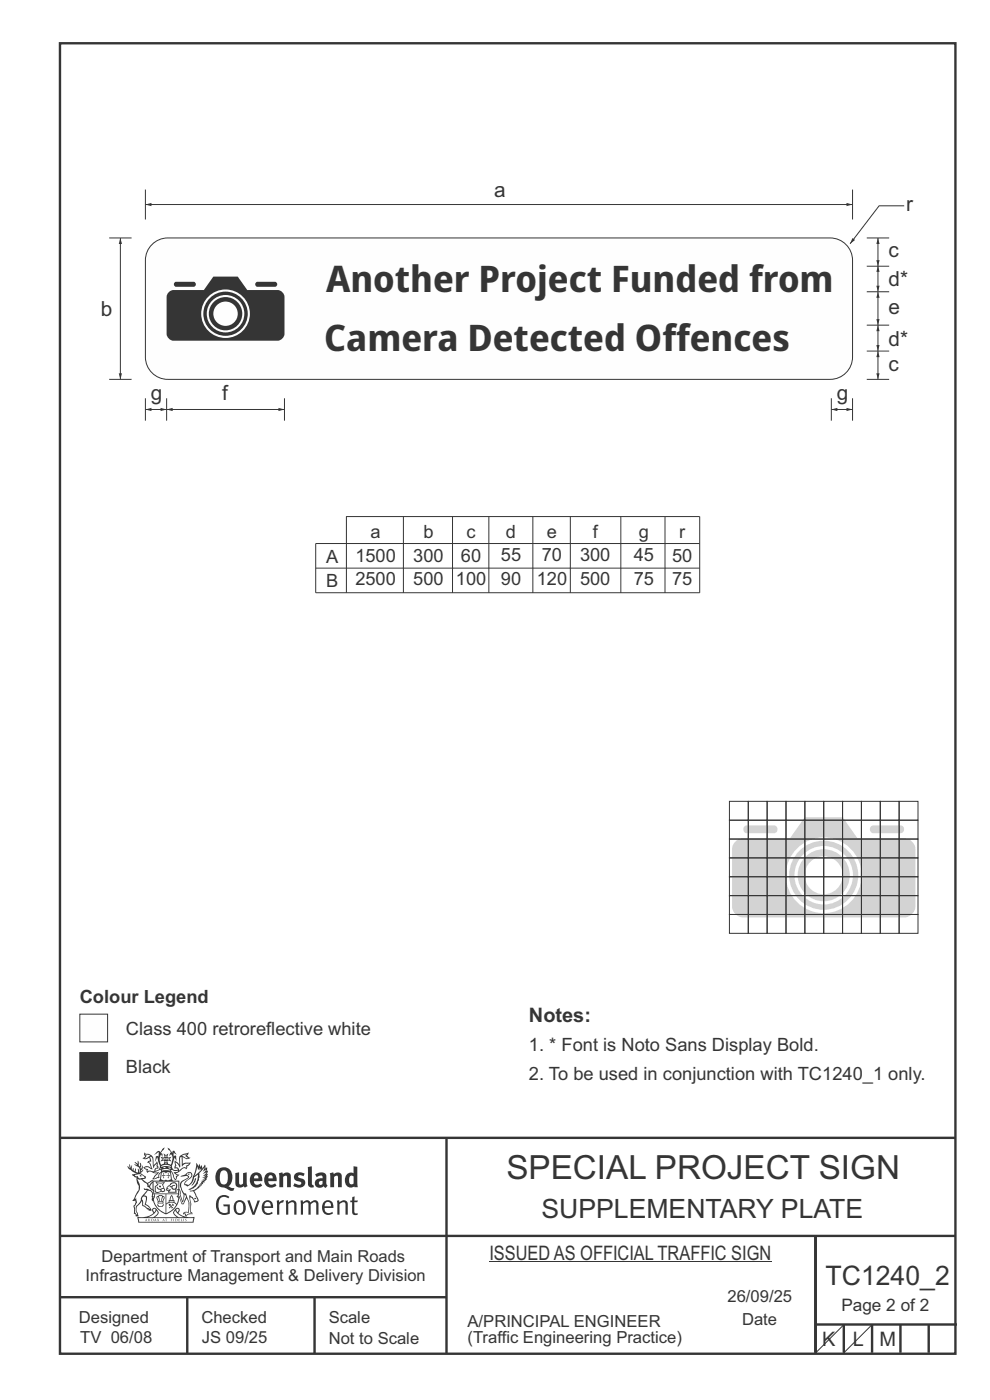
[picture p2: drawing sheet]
<svg xmlns="http://www.w3.org/2000/svg" width="210mm" height="297mm" viewBox="0 0 210 297" stroke-linecap="round" stroke-linejoin="round" font-family="sans-serif">
<path d="M184.7 175.3l.5-.2h5.9a.84 .84 0 0 1 .7 .8 .84 .84 0 0 1-.7 .9h-5.9a.85 .85 0 0 1-.5-1.5zM157.9 175.3l.5-.2h5.8a.84 .84 0 0 1 .7 .8 .84 .84 0 0 1-.7 .9h-5.8a.85 .85 0 0 1-.5-1.5zM156 178.5l-.6 1-.1 .5v12.4a2.47 2.47 0 0 0 2.2 2.2h34.5a2.47 2.47 0 0 0 2.2-2.2v-12.4a2.46 2.46 0 0 0-2.2-2.2h-10.1l-3.1-4.4h-8.1l-3.1 4.4h-10.1l-.5 .1zM166.7 185.7a8.1 8.1 0 0 1 16.1 0 8.1 8.1 0 0 1-16.1 0zM167.4 185.7a7.3 7.3 0 0 1 14.7 0 7.3 7.3 0 0 1-14.7 0zM168.5 185.7a6.2 6.2 0 0 1 12.4 0 6.2 6.2 0 0 1-12.4 0zM169.2 185.7a5.5 5.5 0 0 1 11 0 5.5 5.5 0 0 1-11 0zM170.7 185.7a4.1 4.1 0 0 1 8.1 0 4.1 4.1 0 0 1-8.1 0z" fill-rule="evenodd" fill="#d2d3d5"/>
<g fill="none" stroke="#373435" stroke-width=".21">
<path d="M154.7 170h4v4h-4zM154.7 174h4v4h-4zM154.7 178h4v4h-4zM158.7 170h4v4h-4zM158.7 174h4v4h-4zM158.7 178h4v4h-4zM162.7 170h4v4h-4zM162.7 174h4v4h-4zM162.7 178h4v4h-4zM166.7 170h4v4h-4zM166.7 174h4v4h-4zM166.7 178h4v4h-4z"/>
<path d="M170.7 170h4v4h-4zM170.7 174h4v4h-4zM170.7 178h4v4h-4zM174.7 170h4v4h-4zM174.7 174h4v4h-4zM174.7 178h4v4h-4zM178.7 170h4v4h-4zM178.7 174h4v4h-4zM178.7 178h4v4h-4zM182.7 170h4v4h-4zM182.7 174h4v4h-4zM182.7 178h4v4h-4z"/>
<path d="M186.7 170h4v4h-4zM186.7 174h4v4h-4zM186.7 178h4v4h-4zM190.7 170h4v4h-4zM190.7 174h4v4h-4zM190.7 178h4v4h-4zM154.7 182h4v4h-4zM154.7 186h4v4h-4zM154.7 190h4v4h-4zM154.7 194h4v4h-4zM158.7 182h4v4h-4zM158.7 186h4v4h-4z"/>
<path d="M158.7 190h4v4h-4zM158.7 194h4v4h-4zM162.7 182h4v4h-4zM162.7 186h4v4h-4zM162.7 190h4v4h-4zM162.7 194h4v4h-4zM166.7 182h4v4h-4zM166.7 186h4v4h-4zM166.7 190h4v4h-4zM166.7 194h4v4h-4zM170.7 182h4v4h-4zM170.7 186h4v4h-4z"/>
<path d="M170.7 190h4v4h-4zM170.7 194h4v4h-4zM174.7 182h4v4h-4zM174.7 186h4v4h-4zM174.7 190h4v4h-4zM174.7 194h4v4h-4zM178.7 182h4v4h-4zM178.7 186h4v4h-4zM178.7 190h4v4h-4zM178.7 194h4v4h-4zM182.7 182h4v4h-4zM182.7 186h4v4h-4z"/>
<path d="M182.7 190h4v4h-4zM182.7 194h4v4h-4zM186.7 182h4v4h-4zM186.7 186h4v4h-4zM186.7 190h4v4h-4zM186.7 194h4v4h-4zM190.7 182h4v4h-4zM190.7 186h4v4h-4zM190.7 190h4v4h-4zM190.7 194h4v4h-4z"/>
</g>
<g fill="none" stroke="#373435" stroke-width=".51">
<path d="M12.7 9.2h190v278h-190zM12.7 241.4h190M94.7 241.4v45.8M12.7 275.2h82M12.7 262.2h190.1M39.7 275.2v12M66.7 275.2v12M173 262.1v24.9M173 281h30M179 281v6M185 281v6M191 281v6"/>
<path d="M197 281v6"/>
</g>
<g fill="#373435">
<path d="M47 248.4a2.55 2.55 0 0 0 0 2.7l.3 .2a.81 .81 0 0 0 1-1v-.5a1.04 1.04 0 0 0-1.1-1.5zM46.3 248.1a1.82 1.82 0 0 1 2.1-.2 1.82 1.82 0 0 1 .9 1.8 2.29 2.29 0 0 1-.8 2l.7 .3h.5l-.2 .6a2.87 2.87 0 0 1-2-.7 2.12 2.12 0 0 1-1.7-3.1z" fill-rule="evenodd"/>
<path d="M49.9 248.9l.8-.2v2a.46 .46 0 0 0 .3 .6 .46 .46 0 0 0 .6-.3v-2.1l.7-.2v2.4l.2 .5-.5 .3-.3-.3a1.02 1.02 0 0 1-1.2 .3 1.02 1.02 0 0 1-.6-1.1z" fill-rule="evenodd"/>
<path d="M54 249.5l-.1 .5h.9a.49 .49 0 0 0-.2-.6 .49 .49 0 0 0-.6 .1zM53.4 249.1a1.34 1.34 0 0 1 1.6-.2 1.34 1.34 0 0 1 .6 1.5v.2h-1.7a.77 .77 0 0 0 .5 .8 .77 .77 0 0 0 .9-.4l.3 .5a1.59 1.59 0 0 1-2 .2 1.59 1.59 0 0 1-.5-2.1z" fill-rule="evenodd"/>
<path d="M57 249.5l-.1 .5h1a.49 .49 0 0 0-.2-.6 .49 .49 0 0 0-.7 .1zM56.4 249.1a1.34 1.34 0 0 1 1.6-.2 1.34 1.34 0 0 1 .7 1.5v.2h-1.8a.77 .77 0 0 0 .5 .8 .77 .77 0 0 0 .9-.4l.4 .5a1.59 1.59 0 0 1-2.1 .2 1.59 1.59 0 0 1-.5-2.1z" fill-rule="evenodd"/>
<path d="M59.2 248.9l.7-.2 .1 .4a.95 .95 0 0 1 1-.3 .95 .95 0 0 1 .7 .8v2.3h-.8v-2.3a.46 .46 0 0 0-.8 .1v2.2h-.8z" fill-rule="evenodd"/>
<path d="M62.6 249.1a1.75 1.75 0 0 1 2-.1l-.2 .5-.6-.2a.43 .43 0 0 0-.6 .3l.4 .3a1.04 1.04 0 0 1 1.2 1.1 1.04 1.04 0 0 1-1.4 1l-1.2-.4 .3-.6 1 .4 .4-.4a.88 .88 0 0 0-1-.5l-.4-.2-.1-.4z" fill-rule="evenodd"/>
<path d="M65.3 247.6l.8-.2 .1 3.8 .3 .2 .1 .4a.88 .88 0 0 1-1 0 .88 .88 0 0 1-.3-1z" fill-rule="evenodd"/>
<path d="M67.8 250.6a.43 .43 0 0 0-.1 .7 .43 .43 0 0 0 .7-.1v-.7zM66.8 249.1a1.7 1.7 0 0 1 2.4 .1v1.9l.3 .4-.4 .5-.5-.4a1.03 1.03 0 0 1-1.7-.1 1.03 1.03 0 0 1 .8-1.5h.7v-.4a.8 .8 0 0 0-1.2 .1z" fill-rule="evenodd"/>
<path d="M70 248.9l.7-.2 .1 .4a.95 .95 0 0 1 1-.3 .95 .95 0 0 1 .7 .8v2.3h-.8v-2.3a.46 .46 0 0 0-.8 .1v2.2h-.8z" fill-rule="evenodd"/>
<path d="M74.3 249.5a1.48 1.48 0 0 0 0 1.7h.5l.2-.1v-1.5l-.3-.2zM75 247.4l.8 .1 .1 4.4h-.7l-.1-.2a1.26 1.26 0 0 1-1.4 0 1.26 1.26 0 0 1-.5-1.3 1.29 1.29 0 0 1 .4-1.4 1.29 1.29 0 0 1 1.4-.1z" fill-rule="evenodd"/>
<path d="M46.4 253.9a1.72 1.72 0 0 1 2.3 0l-.3 .3a1.24 1.24 0 0 0-1.4-.2 1.24 1.24 0 0 0-.6 1.4 1.49 1.49 0 0 0 1.2 1.9l.7-.1v-1.3h-.8l-.1-.4h1.3v1.9a1.93 1.93 0 0 1-2.2 0 1.93 1.93 0 0 1-.7-2.2l.2-.8z" fill-rule="evenodd"/>
<path d="M50.4 255.1a1.65 1.65 0 0 0 .2 2.2 .99 .99 0 0 0 1-1.4 .78 .78 0 0 0-.4-.8 .78 .78 0 0 0-.8 0zM50 254.9a1.33 1.33 0 0 1 1.6-.1 1.33 1.33 0 0 1 .5 1.4 1.31 1.31 0 0 1-1.3 1.6 1.31 1.31 0 0 1-1.2-1.6v-.6z" fill-rule="evenodd"/>
<path d="M52.5 254.7l.4-.1 .9 2.6 .8-2.5h.5l-1.1 3h-.5z" fill-rule="evenodd"/>
<path d="M56.3 255.2l-.2 .7h1.3a.7 .7 0 0 0-.3-.8 .7 .7 0 0 0-.8 .1zM55.9 255a1.22 1.22 0 0 1 1.5-.2 1.22 1.22 0 0 1 .5 1.5h-1.8a.93 .93 0 0 0 .5 1 .93 .93 0 0 0 1.1-.2l.2 .3a1.43 1.43 0 0 1-1.8 .1 1.43 1.43 0 0 1-.6-1.7z" fill-rule="evenodd"/>
<path d="M58.7 254.7l.4-.1 .1 .5 .4-.4 .6-.1-.2 .5a.66 .66 0 0 0-.8 .7v1.9h-.4z" fill-rule="evenodd"/>
<path d="M60.6 254.7l.4-.1 .1 .5a.94 .94 0 0 1 1-.5 .94 .94 0 0 1 .8 .8v2.3h-.5l-.1-2.5a.81 .81 0 0 0-1.2 .3v2.2h-.4z" fill-rule="evenodd"/>
<path d="M63.7 254.7l.5-.1 .1 .5 .4-.3a.78 .78 0 0 1 1.1 .3 .9 .9 0 0 1 1-.5 .9 .9 0 0 1 .8 .8v2.3h-.5l-.1-2.5a.67 .67 0 0 0-1.1 .3v2.2h-.5v-2.4l-.4-.3-.7 .4v2.3h-.5z" fill-rule="evenodd"/>
<path d="M69 255.2l-.1 .7h1.3a.7 .7 0 0 0-.3-.8 .7 .7 0 0 0-.9 .1zM68.7 255a1.22 1.22 0 0 1 1.5-.2 1.22 1.22 0 0 1 .5 1.5h-1.8a.93 .93 0 0 0 .4 1 .93 .93 0 0 0 1.2-.2l.1 .3a1.44 1.44 0 0 1-1.7 .1 1.44 1.44 0 0 1-.6-1.7z" fill-rule="evenodd"/>
<path d="M71.4 254.7l.5-.1 .1 .5a.94 .94 0 0 1 1-.5 .94 .94 0 0 1 .8 .8v2.3h-.5l-.1-2.5a.81 .81 0 0 0-1.2 .3v2.2h-.4z" fill-rule="evenodd"/>
<path d="M74.7 253.9l.5-.1v.9h.7l-.1 .3h-.6v2.2l.1 .2h.5l.1 .3a.75 .75 0 0 1-1.2-.6v-2.1h-.4v-.3h.4z" fill-rule="evenodd"/>
<path d="M30.8 244.9l1.1 .3-.9 .5h-.4l.6-.5zM31.8 245.4h.2a2.44 2.44 0 0 1 .4 1.9l.1 .5 .7-1-.1 .6 .3 .3a.57 .57 0 0 0-.6 .7l-1-.1-.5 .2 .2-.5-.8-.3 .7-.1 .9 .5 .1-.1-.6-1.3-.2-.2h.5zM30.7 244.4l-.1 .5 .2 .4-.6 .4a1.04 1.04 0 0 0 1.4-.1l.2 .6-.3 .1-.2 .4a.94 .94 0 0 1 .8 1.1l-.2-.1a1.16 1.16 0 0 0-1.5-.1l.3 .4 .4 .2 .1 .5 .2 .1 .1-.2a.94 .94 0 0 1 1.1 .2l.8 .1-1.2 1.2a1.13 1.13 0 0 0 1.2-.2l.4-.1-.1-.4 .5-.8a.83 .83 0 0 0-.6 1.1l-.3-.1-.7 .4 1.1-1.4-.5 .1-.5-.1 1.3-.5-.1-.1-.9 .4v-.3l.2-.2 .3 .1 .1-.3-.2-.4v-.6l-.1-.4-.7 1v-.7a1.42 1.42 0 0 0-1.6-1.8z" fill-rule="evenodd"/>
<path d="M38.5 245.2l.5-.2 .7-.1-.6 .3 .8 .5h-.3zM38.3 245.5l.2-.1 .1 2a1.69 1.69 0 0 1 1.6-.6l-.8 .5 .1 .5a1.1 1.1 0 0 0-1.5 .6l-.1-.5-.2-.2h-.5l.3-.4-.3-.7a1.42 1.42 0 0 1 .8 1.1l.2-.1zM37.1 246.2l.1 1-.2 .3 .1 .4h.5l.1 .2a.96 .96 0 0 1-1.1-.1l-.1 .1a1.06 1.06 0 0 0 1.3 .2v.1a.72 .72 0 0 1-1 .2l.3 .5 .6 .2-.4 .2-.1 .6-.2-.3-.4-1.1-.4-.4 .4 .9a1.54 1.54 0 0 0 .7 1.2l.2-.3a.58 .58 0 0 1 .4-.8l.2-.1h-.3l-.5-.3 .9-.5a.93 .93 0 0 1 1.2-.5v.2l.2-.2 .1-.5a.99 .99 0 0 0 .7-.8l-1.3 .1-.3 .2-.1-1.4 .9 .4 .9-.3h-.4l-.5-.4 .4-.7-.6 .2a1.46 1.46 0 0 0-1.4 2.1v.4l-.2-.4z" fill-rule="evenodd"/>
<path d="M35.6 248.9l.2 .1-.1 .3 .4 .1h-.4v.6l-.1-.6h-.3l.3-.1z" fill-rule="evenodd"/>
<path d="M34.6 248.9l.2 .1v.3l.3 .1h-.3l-.1 .6v-.6h-.4l.4-.1z" fill-rule="evenodd"/>
<path d="M34.3 248.8a.57 .57 0 0 1 .9 .2 .57 .57 0 0 1 .9-.2l.2 1.4h-.2a.57 .57 0 0 1-.9 0 .69 .69 0 0 1-1.1 0zM34.2 248.1l-.3 2.1-.2 .4h3l-.2-.4-.3-2.1h-.2v.2l-.8-.1-.8 .1v-.2z" fill-rule="evenodd"/>
<path d="M34.2 252.4a.3 .3 0 0 0 .6 0 .3 .3 0 0 0-.6 0zM33.3 250.9l.3 .3-.3 .4a.79 .79 0 0 0 0 1.3l.8-.2-.1-.3a.55 .55 0 0 1-.7-.6l.1-.1 .2 .3 .3 .2 .8-.2-.4-.7 .4-.4-.7 .2zM33 250.7l1.1 .2 .9-.2-.4 .6 .4 1.2a.56 .56 0 0 1-.8 .3l-.2 .1a.73 .73 0 0 1-.9 .1 .73 .73 0 0 1-.3-1v-.4l.6-.4z" fill-rule="evenodd"/>
<path d="M35.6 251.8l.7-.4a.58 .58 0 0 1 1-.1 .58 .58 0 0 1-.4 .9l-.3-.3a.43 .43 0 0 1 .6-.4 .57 .57 0 0 0-.8 .2l-.2-.1-.3 .1 .4 .2a.55 .55 0 0 0 .9 .4v.5h-1.3l.3-.4-.1-.1-.6 .1 .2-.3-.2-.1zM35.4 251.8l-.1 .2a.39 .39 0 0 0 .2 .6h.3l-.2 .4h1.9l-.1-.8a.86 .86 0 0 0-.1-1.3 .86 .86 0 0 0-1.3 .4z" fill-rule="evenodd"/>
<path d="M36 254.8h.8v.2h-.8zM36.4 253.8l.2 .8h-.4zM36.4 253.5l-.3 .5-.1 .6h-.2v.4l-.7 .4 .2 .1a1.48 1.48 0 0 1 2.1 .2l.2-.1-.6-.5v-.5h-.2l-.1-.6z" fill-rule="evenodd"/>
<path d="M35.8 255.4l.4 .1 .1 .3 .3-.2-.2-.2a.38 .38 0 0 1 .5 .5l-.2-.2-.3 .2 .3 .2-.3 .3-.1-.4-.4 .4-.1-.2 .4-.3-.1-.1-.2 .1z" fill-rule="evenodd"/>
<path d="M34.5 254h.2v.2l-.2 .6h-.2zM33.6 255.3h.9v.2a.55 .55 0 0 1-.8 .4v-.2l-.2-.1zM33.4 254h.2l.2 .8h-.2zM33.6 255l.8-.1 .1 .2h-.8zM33.8 253.7h.5l-.2 1.1h-.1zM33.3 253.8l-.1 .3 .3 1.1a.48 .48 0 0 0-.1 .6 .48 .48 0 0 0 .5 .2h.5a.49 .49 0 0 0 .2-.8l.3-1.1-.1-.3a1.42 1.42 0 0 0-1.5 0z" fill-rule="evenodd"/>
<path d="M33.7 251.5l.4 .1 .1 .3h-.3z" fill-rule="evenodd"/>
<path d="M41.3 250.1l.3-.2-.2 .8-.6 .8h-.2l.5-.7z" fill-rule="evenodd"/>
<path d="M39.7 249l.3-.2 .5 .2a.88 .88 0 0 1-.6 1.1 1.22 1.22 0 0 0-.8 1.3l.5 .2a.72 .72 0 0 0 .9-.4l.5-.8 .2-.6 .8-.6v.2a2.85 2.85 0 0 1-2 2.9l.1 .1a2.13 2.13 0 0 0 1.9-1.5v-.3a2.01 2.01 0 0 0 .3-1.7l1.1-1.3-.4 1 .7-.5-.7 1 .8-.4-.8 .8 .7-.2-.9 .6 .8-.1-.8 .4h.7l-.8 .3 .3 .2h-.4l.2 .3h-.4l.2 .3h-.4l.1 .2h-.1a2.16 2.16 0 0 1-2 1.1l.1 .2 .4-.1a.76 .76 0 0 1 .7 .8l.5 1.2-.6 .2a1.45 1.45 0 0 0-1.1-1.3l.2 1.8-.1 1.8 .4 .3a1.07 1.07 0 0 0-1.2 .4v-.3l-.5-.2a.87 .87 0 0 1 1.1-.1v-.7a4.4 4.4 0 0 0-.6-3.1l-.1-.3h-.2a2.16 2.16 0 0 1-.7-2.2l.3-.4 1.2-.7a.55 .55 0 0 0-.4-.8zM37.8 252.4a.76 .76 0 0 1 .3 1.1l.6 1.6 .4-1.7 .2 .1a.61 .61 0 0 1-.1 .9l-.3 .8-.2 .1-.7-1.6-.3 .1a1.18 1.18 0 0 0 .1-1.4zM41.8 247.5l.2 .7 .3-.5v.6l.4-.5a1.9 1.9 0 0 1-1.2 1.4l-.3 .3zM38.2 249.6l1.4-.2 .2 .2v.3l-.5 .2a1.26 1.26 0 0 0-.9 1.9l.2 .7a1.84 1.84 0 0 1 .1 2.1l-.4-1.4a.96 .96 0 0 0-.4-1.2l-.4 .2a.78 .78 0 0 1 0 1.3l.1 .3h.4l.4 1.1a.38 .38 0 0 0 .2 .4 .38 .38 0 0 0 .4-.1l.6-1.2a2.94 2.94 0 0 1 .4 2.5l-.1 .4h-.8l-.3 .4v.2l.4-.1 .1 .4 .2 .1a1.02 1.02 0 0 1 1.3-.5v-.4l-.3-.1 .1-1.8-.3-1.3h.1a1.14 1.14 0 0 1 .8 1 .63 .63 0 0 0 .8-.2 .63 .63 0 0 0-.2-.9l-.6-1.2 .9-.6 .2-.4h.3l-.1-.2h.4l-.1-.3h.3l-.1-.3 .5-.1-.2-.2 .6-.4v-.2h-.2l.4-.5h-.3l.3-.5-.4 .1 .4-.5v-.3l-.3 .2 .2-.7-.1-.2-.4 .3v-.8l-.6 .8-.2-.8-.2 .5-.3-.7-.1 .6-.5-.8-.1 1.4-.6 1.8a1.81 1.81 0 0 1-1 1.5l-.6-.2a1.75 1.75 0 0 1 1.1-1.2 .75 .75 0 0 0 .1-1.3 .75 .75 0 0 0-1.2 .4z" fill-rule="evenodd"/>
<path d="M41.2 254.1h.3l.2 .2-.4 .1z" fill-rule="evenodd"/>
<path d="M29.4 258.4h11.6l-.1 .8h-11.4zM31.3 258.2l.5-.1a2.48 2.48 0 0 0 1.4-1.3l.3 .5-.5 .6-.5 .3zM32.5 256.6l.3-.2 .2 .1-.3 .7zM37.2 256.8a2.65 2.65 0 0 0 1.8 1.4h-1.1l-.5-.3-.5-.6zM37.4 256.5l.2-.1 .3 .2-.3 .6zM29.2 258.2l.1 1.2h11.8l.2-1.1-.2-.1a4.1 4.1 0 0 1-3.3-.9l.3-.4-.1-.6a1.06 1.06 0 0 0-1.3 1l.2 .4 .6 .5h-4.7l.3-.1a.84 .84 0 0 0 .6-.8 .84 .84 0 0 0-.5-.8l-.3-.2h-.5l-.1 .6 .3 .4a4.2 4.2 0 0 1-3.4 .9z" fill-rule="evenodd"/>
<path d="M31 258.7l.1 .2h-.2zM31 258.5l-.3 .6 .4-.2 .2 .2z" fill-rule="evenodd"/>
<path d="M31.3 258.6h.3v.4a.25 .25 0 0 0 .2-.1 .25 .25 0 0 0-.1-.3h.1a.29 .29 0 0 1 0 .4 .29 .29 0 0 1-.4 0 .29 .29 0 0 1 0-.4z" fill-rule="evenodd"/>
<path d="M32.2 258.6a.22 .22 0 0 1 .3 .2 .22 .22 0 0 1-.3 .2zM32 258.6l.1 .4a.33 .33 0 0 0 .4 0 .33 .33 0 0 0 0-.4 .33 .33 0 0 0-.5 0z" fill-rule="evenodd"/>
<path d="M32.9 258.7l.1 .2h-.2zM32.9 258.5l-.2 .6 .3-.2 .2 .2z" fill-rule="evenodd"/>
<path d="M33.3 258.6h.2l.1 .1 .2-.1-.2 .2 .2 .3-.3-.3-.1 .3h-.1l.2-.3z" fill-rule="evenodd"/>
<path d="M34.7 258.7l.1 .2h-.2zM34.7 258.5l-.3 .6 .4-.2 .2 .2z" fill-rule="evenodd"/>
<path d="M35 258.5h.5l-.2 .1v.5h-.2l.1-.5z" fill-rule="evenodd"/>
<path d="M36.2 258.6l.3-.1-.1 .1v.2h.1h-.1v.3h-.2z" fill-rule="evenodd"/>
<path d="M36.7 258.6h.2v.5h-.2z" fill-rule="evenodd"/>
<path d="M37.3 258.6a.22 .22 0 0 1 .3 .2 .22 .22 0 0 1-.3 .2zM37.1 258.6v.4a.33 .33 0 0 0 .5 0 .33 .33 0 0 0 0-.4 .33 .33 0 0 0-.5 0z" fill-rule="evenodd"/>
<path d="M37.8 258.6l.4-.1-.2 .1v.2h.1h-.1v.2l.2 .1h-.4z" fill-rule="evenodd"/>
<path d="M38.4 258.6h.2l-.1 .4 .2 .1h-.3z" fill-rule="evenodd"/>
<path d="M38.9 258.6h.2v.5h-.2z" fill-rule="evenodd"/>
<path d="M39.3 258.6h.2h-.1l.2 .3-.2 .2-.1-.1v-.1l.2 .1z" fill-rule="evenodd"/>
<path d="M34.2 247.4a1.51 1.51 0 0 1 2 .2 2.67 2.67 0 0 0-2.1 0zM35.7 247.6l.4 .1 .1 .3-.4-.1zM34.6 247.6h.5l.1 .2h-.4zM34 247.8l.3 .2h-.3zM34.9 246.9l.3-.2 .3 .2zM34.9 245.6l.2 .1v.3h-.2zM35 245.1l.2 .2 .2-.2-.1 .3h-.2zM35.1 246.3h.2l.1 .4-.2-.2-.2 .2zM35.3 245.7l.2-.1v.4h-.2zM34.4 245.7h.3l.1 .3-.4 .1 .2-.2zM35.7 245.7h.3l-.2 .2 .2 .2-.4-.1zM32.7 244.9l1-.5-.1 1-.2-.2-.3 .2-.3 1.1 .5-1 .3 .9a1.84 1.84 0 0 1 .2 1.7l.4 .1a2.48 2.48 0 0 1 2.2 0l.2-.2-.2-.7 .7-1.8 .4 .7-.2-1-.2-.1-.2 .3v-.9l.6 .4-.6-.8-.3 .1-.1 .4-.5-.9-.5-.3 .2 .5 .6 .5-.5 .8 .4-.4a2.06 2.06 0 0 1 0 2.3l-.5-.2-.2-.6 .1-.1 .8 .2-.4-.5 .4-.5-.7 .2-.2-.2 .2-.7-.5 .4-.5-.4 .2 .7-.2 .2-.7-.2 .4 .5-.4 .5 .8-.2 .1 .1-.2 .6-.5 .2a2.02 2.02 0 0 1 0-2.2l.3 .5-.1-.7-.3-.1 .8-1.2-.4 .3-.5 .8-.2-.3a.8 .8 0 0 0-.8 .5z" fill-rule="evenodd"/>
<path d="M29.2 250.1l.3 .1a.61 .61 0 0 1 .8 .4l.3 .2a.8 .8 0 0 1 .6 1l.4 .1 .5 .5a1 1 0 0 1 .5 1.1l-.1 .7v-.5h-.1a.96 .96 0 0 0-.8-1.3l-.2-.2h-.7l-.1-.1-.1 .1 .1 .3h.6l-1.2 1.3-.2 1-.4 .6a1.33 1.33 0 0 0-.5 1.8l.2 .5a1.26 1.26 0 0 1-.5-1.5l-.1-.3a1.56 1.56 0 0 0 .4-1.7l-.3 .2 .2-.5a3.2 3.2 0 0 0 .7-3zM30.4 253.9h.4a2.06 2.06 0 0 1-.1 1.6l.7 .5 .4 .4-.6-.1-.8-.6-.1-.9a.51 .51 0 0 1 .1-.9zM28.6 249.3a1.52 1.52 0 0 1 2.1 .5l-1.1 .2-.2-.1-.1-.4h-.5zM27.5 247v.8l-.3-.4h-.1a3.1 3.1 0 0 0 1.9 1.6l-1 .1 .5 .6 .5 .1 .1 1.1a1.84 1.84 0 0 1-.3 2.5l-.4 .9-.3 .4 .2 .1 .4-.1 .1 .4-.2 .5-.3 .2 .1 1.7h.2l.3 .5 .1 .1 .4-.1-.1-.5a1.3 1.3 0 0 1-.1-1.7l.9-1 .1 1.1 .6 .2 .5 .5 .1-.1 .2 .3h.5a1.85 1.85 0 0 0-1.2-1.4l.1-.3a1.39 1.39 0 0 0 0-1.4l-.5-.1 .5-.5a.66 .66 0 0 1 .9-.4 .66 .66 0 0 1 .3 .9l-.1 .4 .2-.1v.2l-.1 .3 .2 .5 .1-.3a2.24 2.24 0 0 0 .1-2.2 .73 .73 0 0 1-.7-.7 .73 .73 0 0 1 .6-.7v-.2a.94 .94 0 0 0-.9 .8 .48 .48 0 0 1-.1-.6 .48 .48 0 0 1 .5-.2l.5-.3a.51 .51 0 0 0-.8 .2l-.5 .2-1-.8h.6l.2-.5-1.2-.7 .5-.5v-.3l-.5 .4 .1-.2a.69 .69 0 0 0 .2-1v.4l-.2 .3v-1.1l-.3-.2 .1 .6-.1 .2-.4-1.3v.7l-.6-.4 .5 .7-.6-.2 .3 .3a1 1 0 0 1 .7 1.4l-.2-.8v.9l-.5-.2v-.8l-.2 .7-.2-.1-.1-.6-.2 .4-.2-.2 .1-.7-.2 .5z" fill-rule="evenodd"/>
<path d="M29.6 249.4l.2-.1 .3 .2z" fill-rule="evenodd"/>
<path d="M32.4 250.5h5.6v2l-.2-.1v-1.7h-5.2v2.5h5.2v-.8l.1 .2-.1 1.1v-.3h-2.5v4a4.1 4.1 0 0 0 2.6-3.6l.1-.1a4 4 0 0 1-2.8 3.9 4.2 4.2 0 0 1-2.8-4.7l.1 1.2 .1-.1a3.8 3.8 0 0 0 2.5 3.4v-4h-2.5l-.2-.9z" fill-rule="evenodd"/>
<circle cx="40" cy="249.1" r=".17"/>
</g>
<g fill="none" stroke="#373435" stroke-width=".21">
<path d="M67 115.3h81.4zM67 115.3v10.5M73.4 109.6h75zM73.5 109.6v16.2M85.6 109.6v16.2M96 109.6v16.2M103.7 109.6v16.2M113 109.6v16.2M121 109.6v16.2M131.7 109.6v16.2M141.1 109.6v16.2M148.4 109.6v16.2"/>
<path d="M67 120.5h81.4zM67 125.7h81.4zM178.8 281.2l-6 6M184.8 281.2l-6 6"/>
</g>
<path d="M32 52.2a4.7 4.7 0 0 1 3.6-1.7h140.5a4.8 4.8 0 0 1 4.7 4.7v20.5a4.8 4.8 0 0 1-4.7 4.8h-140.5a4.8 4.8 0 0 1-4.8-4.8v-20.5a4.7 4.7 0 0 1 1.2-3z" fill-rule="evenodd" fill="#fefefe" stroke="#373435" stroke-width=".21"/>
<path d="M54.4 59.9l4-.1a.54 .54 0 0 1 .4 .5 .54 .54 0 0 1-.4 .5h-3.8a.54 .54 0 0 1-.5-.4 .54 .54 0 0 1 .3-.5zM37.1 59.9l4-.1a.54 .54 0 0 1 .4 .5 .54 .54 0 0 1-.4 .5h-3.8a.54 .54 0 0 1-.4-.4 .54 .54 0 0 1 .2-.5zM35.6 62.2l-.3 .7v8a1.58 1.58 0 0 0 1.5 1.4h22.1a1.58 1.58 0 0 0 1.4-1.4v-8a1.57 1.57 0 0 0-1.4-1.4h-6.5l-2-2.8h-5.1l-2.1 2.8h-6.4l-.5 .1zM42.7 66.5a5.2 5.2 0 0 1 10.3 0 5.2 5.2 0 0 1-10.3 0zM43.1 66.5a4.7 4.7 0 0 1 9.4 0 4.7 4.7 0 0 1-9.4 0zM43.9 66.5a4 4 0 0 1 7.9 0 4 4 0 0 1-7.9 0zM44.3 66.5a3.6 3.6 0 0 1 7.1 0 3.6 3.6 0 0 1-7.1 0zM45.3 66.6a2.58 2.58 0 0 1 5.1 0 2.58 2.58 0 0 1-5.1 0z" fill-rule="evenodd" fill="#373435"/>
<path d="M30.8 43.4h150M30.8 40.2v6.4" fill="none" stroke="#373435" stroke-width=".21"/>
<g fill="#373435">
<path d="M179.6 43l1.2 .4-1.2 .3z"/>
<path d="M30.8 43.4l1.3-.4v.7z"/>
</g>
<path d="M180.8 40.2v6.4M191.8 43.7h-5.3l-6.2 8" fill="none" stroke="#373435" stroke-width=".21"/>
<path d="M180.8 50.5l.6 .4-1.1 .8z" fill="#373435"/>
<path d="M186.2 74.5v6M183.9 80.5h4.7" fill="none" stroke="#373435" stroke-width=".21"/>
<g fill="#373435">
<path d="M185.9 79.2h.7l-.4 1.3z"/>
<path d="M186.2 74.5l.4 1.3h-.7z"/>
</g>
<path d="M183.9 74.5h4.7M186.2 61.9v7.1" fill="none" stroke="#373435" stroke-width=".21"/>
<g fill="#373435">
<path d="M185.9 67.7h.7l-.4 1.3z"/>
<path d="M186.2 61.9l.4 1.3h-.7z"/>
</g>
<path d="M183.9 69h4.7M186.2 69v5.5" fill="none" stroke="#373435" stroke-width=".21"/>
<g fill="#373435">
<path d="M185.9 73.2h.7l-.4 1.3z"/>
<path d="M186.2 69l.4 1.3h-.7z"/>
</g>
<path d="M25.5 50.5v30M23.2 80.5h4.7" fill="none" stroke="#373435" stroke-width=".21"/>
<g fill="#373435">
<path d="M25.2 79.2h.7l-.4 1.3z"/>
<path d="M25.5 50.5l.4 1.3h-.7z"/>
</g>
<path d="M23.2 50.5h4.7M35.3 86.9h25M35.3 84.5v4.7" fill="none" stroke="#373435" stroke-width=".21"/>
<g fill="#373435">
<path d="M35.3 86.9l1.3-.4v.7z"/>
<path d="M59.1 86.5l1.2 .4-1.2 .3z"/>
</g>
<path d="M30.8 84.5v4.7M30.8 86.9h4.5M60.3 84.5v4.7M176.3 84.5v4.7M180.8 84.5v4.7" fill="none" stroke="#373435" stroke-width=".21"/>
<g fill="#373435">
<path d="M34.1 86.5l1.2 .4-1.2 .3z"/>
<path d="M30.8 86.9l1.3-.4v.7z"/>
</g>
<path d="M176.3 86.9h4.5" fill="none" stroke="#373435" stroke-width=".21"/>
<g fill="#373435">
<path d="M179.6 86.5l1.2 .4-1.2 .3z"/>
<path d="M176.3 86.9l1.3-.4v.7z"/>
</g>
<path d="M183.9 56.5h4.7M186.2 50.5v6" fill="none" stroke="#373435" stroke-width=".21"/>
<g fill="#373435">
<path d="M185.9 55.2h.7l-.4 1.3z"/>
<path d="M186.2 50.5l.4 1.3h-.7z"/>
</g>
<path d="M183.9 50.5h4.7M186.2 56.4v5.5" fill="none" stroke="#373435" stroke-width=".21"/>
<g fill="#373435">
<path d="M185.9 60.6h.7l-.4 1.3z"/>
<path d="M186.2 56.4l.4 1.3h-.7z"/>
</g>
<path d="M183.9 61.9h4.7" fill="none" stroke="#373435" stroke-width=".21"/>
<path d="M16.9 223.3h5.9v5.9h-5.9z" fill-rule="evenodd" fill="#373435" stroke="#373435" stroke-width=".21"/>
<path d="M16.9 215.1h5.9v5.9h-5.9z" fill-rule="evenodd" fill="#fefefe" stroke="#373435" stroke-width=".21"/>
<path d="M103.8 267.7h59.8" fill="none" stroke="#373435" stroke-width=".21"/>
<g font-size="7.8" fill="#373435">
<text x="69.2" y="62">Another Project Funded from</text>
<text x="68.8" y="74.5">Camera Detected Offences</text>
</g>
<text font-size="7.1" fill="#373435" x="107.4" y="250.2">SPECIAL PROJECT SIGN</text>
<text font-size="5.7" fill="#373435" x="175.1" y="272.7">TC1240_2</text>
<text font-size="5.6" fill="#373435" x="114.8" y="258.3">SUPPLEMENTARY PLATE</text>
<g font-size="4.4" fill="#373435">
<text x="104.8" y="41.8">a</text>
<text x="192.2" y="44.7">r</text>
<text x="188.5" y="54.6">c</text>
<text x="188.5" y="60.7">d*</text>
<text x="21.4" y="67.1">b</text>
<text x="188.5" y="66.6">e</text>
<text x="188.5" y="73.3">d*</text>
<text x="188.5" y="78.6">c</text>
<text x="32" y="84.8">g</text>
<text x="47.2" y="84.8">f</text>
<text x="177.5" y="84.8">g</text>
</g>
<g font-size="4.2" fill="#373435">
<text x="112.2" y="216.8">Notes:</text>
<text x="103.8" y="267.2">ISSUED AS OFFICIAL TRAFFIC SIGN</text>
<text x="174.4" y="285.6">K</text>
<text x="180.9" y="285.6">L</text>
<text x="186.5" y="285.6">M</text>
</g>
<g font-size="3.9" fill="#373435">
<text x="69.2" y="119.5">A</text>
<text x="75.4" y="119.2">1500</text>
<text x="78.6" y="114.2">a</text>
<text x="87.7" y="119.2">300</text>
<text x="89.8" y="114.2">b</text>
<text x="97.8" y="119.2">60</text>
<text x="99" y="114.2">c</text>
<text x="106.3" y="119">55</text>
<text x="107.3" y="114">d</text>
<text x="114.9" y="119">70</text>
<text x="116" y="114">e</text>
<text x="123" y="119">300</text>
<text x="125.7" y="114">f</text>
<text x="134.4" y="119">45</text>
<text x="135.5" y="114">g</text>
<text x="142.6" y="119.2">50</text>
<text x="144.1" y="114.2">r</text>
<text x="69.2" y="124.5">B</text>
<text x="75.4" y="124.2">2500</text>
<text x="87.7" y="124.2">500</text>
<text x="96.7" y="124.2">100</text>
<text x="106.3" y="124">90</text>
<text x="113.9" y="124">120</text>
<text x="123" y="124">500</text>
<text x="134.4" y="124">75</text>
<text x="142.6" y="124.2">75</text>
<text x="16.9" y="212.7">Colour Legend</text>
<text x="26.7" y="219.5">Class 400 retroreflective white</text>
<text x="26.7" y="227.6">Black</text>
<text x="112.2" y="223">1. * Font is Noto Sans Display Bold.</text>
<text x="112.2" y="229.2">2. To be used in conjunction with TC1240_1 only.</text>
</g>
<text font-size="3.6" fill="#373435" x="178.5" y="278.2">Page 2 of 2</text>
<g font-size="3.5" fill="#373435">
<text x="21.6" y="267.8">Department of Transport and Main Roads</text>
<text x="18.2" y="271.8">Infrastructure Management &amp; Delivery Division</text>
<text x="16.7" y="280.6">Designed</text>
<text x="42.7" y="280.6">Checked</text>
<text x="69.7" y="280.6">Scale</text>
<text x="99.2" y="281.5">A/PRINCIPAL ENGINEER</text>
<text x="154.3" y="276.2">26/09/25</text>
<text x="157.4" y="281.2">Date</text>
<text x="17" y="284.8">TV 06/08</text>
<text x="42.8" y="284.8">JS 09/25</text>
<text x="69.7" y="285.2">Not to Scale</text>
<text x="99.2" y="285">(Traffic Engineering Practice)</text>
</g>
</svg>
